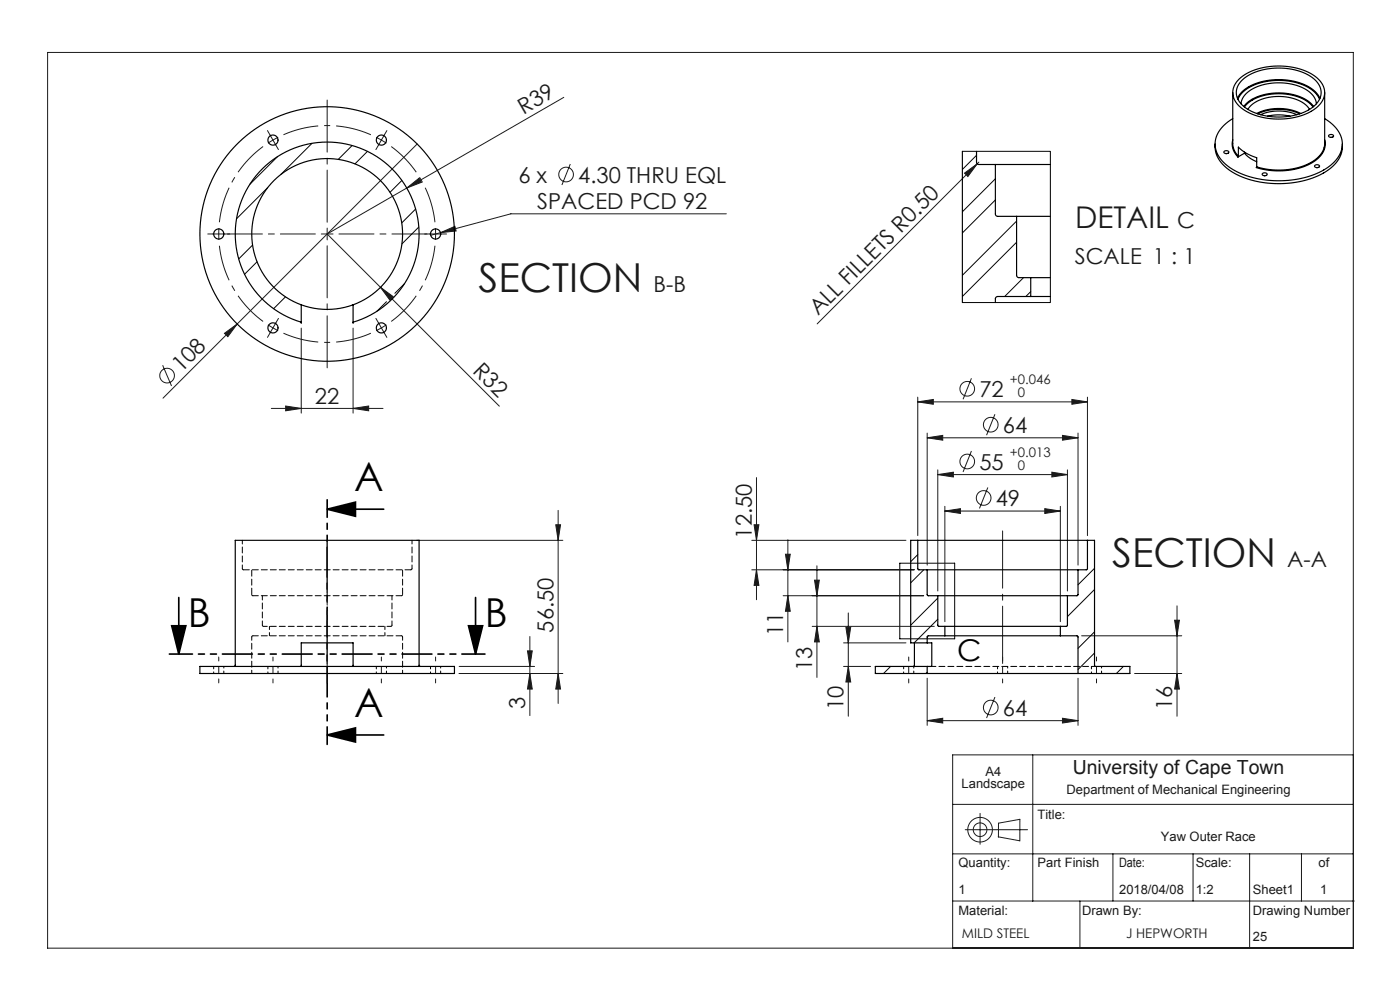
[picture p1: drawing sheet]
<svg xmlns="http://www.w3.org/2000/svg" width="297mm" height="210mm" viewBox="0 0 297 210" stroke-linecap="round" stroke-linejoin="round" font-family="sans-serif">
<g fill="none" stroke="#191924" stroke-width=".21">
<path d="M10.1 11.1h277v190h-277zM79.8 29.1l2.2 1.3M81.5 28.6l-1.2 2.2M86.3 39.9l2.6-2.1 .5 .9zM86.3 39.9l-16.9 9.7 36.5 36.6M88.5 30.5l-53.9 54M119.6 20.7l-33.3 19.2M121 34.8l-1.8 4.4M204.6 36.7l2.7-2-2 2.7zM207.7 34.4l-34.3 34.3M93.4 49.4l3.1-1.4 .3 1zM154.1 45.4h-45.7l-17 4.5"/>
<path d="M34.5 77.5l1.9 4.4M47.6 70.7l2.7-2-2 2.7zM63.9 69.6v18M74.9 69.6v18M80.7 60.9l2.7 2-.7 .7zM57.6 86.6h23.7M60.6 86.1l3.3 .5-3.3 .5zM74.9 86.6l3.3-.5v1zM194.7 85.2l3.3-.5v1.1zM194.7 84.2v29.4M194.7 85.2h36M196.7 92.9l3.3-.5v1z"/>
<path d="M196.7 91.9v28M196.7 92.9h32M198.9 99.7v25.7M206.1 80.2l-1.8 4.5M206.1 95.7l-1.8 4.4M211.1 87.9l-1.8 4.4M225.4 92.4l3.3 .5-3.3 .5zM226.4 99.7v25.7M227.4 84.7l3.3 .5-3.3 .6zM228.7 91.9v28M230.7 84.2v29.4M88.4 114.6h31"/>
<path d="M117.9 111.3h1l-.5 3.3zM118.4 108.3v40.9M159.5 114.6h32.7M160 111.3h1l-.5 3.3zM160.5 101.3v25.9M166.6 117.6h1l-.5 3.3zM167.1 114.5v21.7M198.9 100.7l3.3-.5v1zM198.9 100.7h27.5M200.4 108.4l3.3-.5v1zM200.4 107.4v24.5M200.4 108.4h24.5"/>
<path d="M209.6 103.4l-1.8 4.5M221.6 107.9l3.3 .5-3.3 .5zM223.1 100.2l3.3 .5-3.3 .5zM224.9 107.4v24.5M111.9 138.1h1l-.5 3.3zM112.4 135v16.8M159.5 120.9h34.4M160.5 120.9l.5 3.3h-1zM166.1 126.4h29.8M167.1 126.4l.5 3.3h-1zM172.3 132.9h25.9M172.8 123.1h1l-.5 3.3z"/>
<path d="M173.3 132.9l.5 3.3h-1zM173.3 120v23.7M179 136.4h13.2M179.5 133.1h1l-.5 3.3zM180 130v21.9M229.4 134.9h21.3M249.2 131.6h1l-.5 3.3zM249.7 128.5v23.4M97.4 142.9h22M97.4 141.4h16M112.4 142.9l.5 3.3h-1zM118.4 142.9l.5 3.3h-1z"/>
<path d="M179 141.4h5.7M180 141.4l.5 3.3h-1zM196.7 152.9l3.3-.5v1zM196.7 143.9v10M196.7 152.9h32M211.1 147.9l-1.8 4.4M225.4 152.4l3.3 .5-3.3 .5zM228.7 143.9v10M240.7 142.9h10M249.7 142.9l.5 3.3h-1zM202.1 170.6h85M204.8 176h13.2"/>
<path d="M207.9 172.5v6.6M211.8 177.5l4.5 .8M211.8 177.5v-2.9l4.6-.8v4.6M219.1 160.1v31M287.1 160.1h-85v41M202.1 191.1h85.2M202.1 181.1h85M229.1 191.1v10M236.1 181.1v10M253.1 181.1v10M265.1 181.1v20M276.1 181.1v10"/>
<circle cx="120.1" cy="37" r="1.56"/>
<circle cx="35.4" cy="79.7" r="1.56"/>
<circle cx="205.2" cy="82.5" r="1.56"/>
<circle cx="205.2" cy="97.9" r="1.56"/>
<circle cx="210.2" cy="90.1" r="1.56"/>
<circle cx="208.7" cy="105.6" r="1.56"/>
<circle cx="210.2" cy="150.1" r="1.56"/>
<circle cx="207.9" cy="176" r="1.45"/>
<circle cx="207.9" cy="176" r="2.61"/>
</g>
<path d="M69.4 108h12M69.4 108l6-1.5v3zM36.4 132.7h3l-1.5 6zM37.9 126.7v12M99.4 132.7h3l-1.5 6zM100.9 126.7v12M69.4 155.9h12M69.4 155.9l6-1.5v3z" fill="none" stroke="#000" stroke-width=".35"/>
<path d="M57.9 29.7l-1.1 .7M57.9 29.7l1.1-.6M46.4 49.6v1.3M46.4 49.6v-1.2M92.4 49.6v-1.2M92.4 49.6v1.3M57.9 69.6l1.1 .5M57.9 69.6l-1.1-.7M80.9 69.6l1.1-.7M80.9 69.6l-1.1 .5" fill="none" stroke="#191924" stroke-width=".21" stroke-dasharray="15.2 1.3 1.3 1.3" stroke-linecap="butt"/>
<path d="M55.8 31.1a23 23 0 0 0-9.3 16M78.7 28.6a23 23 0 0 0-18.6 0M46.5 52.1a23 23 0 0 0 9.3 16.1M92.3 47.1a23 23 0 0 0-9.3-16M60.1 70.7a23 23 0 0 0 18.6 0M83 68.2a23 23 0 0 0 9.3-16.1" fill="none" stroke="#191924" stroke-width=".21" stroke-dasharray="15.2 1.3 1.3 1.3" stroke-dashoffset="7.6" stroke-linecap="butt"/>
<path d="M190.9 119.5h11.6v16h-11.6z" fill="none" stroke="#000" stroke-width=".21"/>
<path d="M69.4 106v51.9" fill="none" stroke="#000" stroke-width=".35" stroke-dasharray="6.3 1.3 1.3 1.3 1.3 1.3" stroke-dashoffset="2.6"/>
<path d="M102.9 138.7h-67" fill="none" stroke="#000" stroke-width=".35" stroke-dasharray="6.3 1.3 1.3 1.3 1.3 1.3" stroke-dashoffset="1.4"/>
<g fill="none" stroke="#191924" stroke-width=".21" stroke-dasharray="15.2 1.3 1.3 1.3">
<path d="M57.3 28.6l-.6-.9M57.9 29.7l-.6-1.1M57.9 29.7l.6 1.1M58.5 30.8l.6 .9M80.3 30.8l-.6 .9M81.5 28.6l.6-.9M45.2 49.6h-1.1M46.4 49.6h-1.2M46.4 49.6h1.3M47.7 49.6h1M69.4 49.6v-1.2M69.4 49.6h-1.2"/>
<path d="M69.4 49.6v1.3M69.4 49.6h1.3M91.2 49.6h-1.1M92.4 49.6h1.3M92.4 49.6h-1.2M93.7 49.6h1M57.3 70.6l-.6 1M57.9 69.6l-.6 1M57.9 69.6l.6-1.1M58.5 68.5l.6-1M80.3 68.5l-.6-1M80.9 69.6l.6 1"/>
<path d="M80.9 69.6l-.6-1.1M81.5 70.6l.6 1"/>
</g>
<path d="M69.4 47.1v-25.9M69.4 52.1v25.9" fill="none" stroke="#191924" stroke-width=".21" stroke-dasharray="15.2 1.3 1.3 1.3" stroke-dashoffset="4.2"/>
<path d="M66.9 49.6h-18.7M71.9 49.6h18.7" fill="none" stroke="#191924" stroke-width=".21" stroke-dasharray="15.2 1.3 1.3 1.3" stroke-dashoffset="7.8"/>
<path d="M212.7 112.6v28.1" fill="none" stroke="#191924" stroke-width=".21" stroke-dasharray="15.2 1.3 1.3 1.3" stroke-dashoffset="3.1"/>
<path d="M57.9 139.4v5.5M192.8 139.4v5.5M46.4 144.9v-5.5M80.9 144.9v-5.5M92.4 144.9v-5.5M212.7 144.9v-5.5M232.6 144.9v-5.5" fill="none" stroke="#191924" stroke-width=".21" stroke-dasharray="15.2 1.3 1.3 1.3" stroke-dashoffset="14.4"/>
<path d="M69.4 140.9v-26.3" fill="none" stroke="#191924" stroke-width=".21" stroke-dasharray="15.2 1.3 1.3 1.3" stroke-dashoffset="4"/>
<path d="M69.4 114.6v30.3" fill="none" stroke="#191924" stroke-width=".21" stroke-dasharray="15.2 1.3 1.3 1.3" stroke-dashoffset="2"/>
<g fill="#000">
<path d="M69.4 108l6-1.5v3zM69.4 155.9l6-1.5v3z"/>
<path d="M99.4 132.7h3l-1.5 6zM36.4 132.7h3l-1.5 6z"/>
</g>
<g fill="#191924">
<path d="M86.3 39.9l2.6-2.1 .5 .9z"/>
<path d="M47.6 70.7l2.7-2-2 2.7z"/>
<path d="M204.6 36.7l2.7-2-2 2.7z"/>
<path d="M80.7 60.9l2.7 2-.7 .7z"/>
<path d="M225.4 92.4l3.3 .5-3.3 .5zM196.7 92.9l3.3-.5v1z"/>
<path d="M194.7 85.2l3.3-.5v1.1zM227.4 84.7l3.3 .5-3.3 .6zM198.9 100.7l3.3-.5v1zM223.1 100.2l3.3 .5-3.3 .5zM200.4 108.4l3.3-.5v1zM221.6 107.9l3.3 .5-3.3 .5zM196.7 152.9l3.3-.5v1zM225.4 152.4l3.3 .5-3.3 .5zM93.4 49.4l3.4-.4-.3-1z"/>
<path d="M60.6 86.1l3.3 .5-3.3 .5zM74.9 86.6l3.3-.5v1z"/>
<path d="M112.4 142.9l.5 3.3h-1zM111.9 138.1h1l-.5 3.3zM118.4 142.9l.5 3.3h-1zM117.9 111.3h1l-.5 3.3zM180 141.4l.5 3.3h-1zM179.5 133.1h1l-.5 3.3zM160.5 120.9l.5 3.3h-1zM160 111.3h1l-.5 3.3zM167.1 126.4l.5 3.3h-1zM166.6 117.6h1l-.5 3.3zM173.3 132.9l.5 3.3h-1zM172.8 123.1h1l-.5 3.3z"/>
<path d="M249.2 131.6h1l-.5 3.3zM249.7 142.9l.5 3.3h-1z"/>
</g>
<g fill="none" stroke="#000" stroke-width=".25">
<path d="M261.5 19.6v10.9a3.9 3.9 0 0 0 1.2 2.6M262.9 16.7a14 14 0 0 1 11.9-2.3 7.9 7.9 0 0 1 6.1 4.2 4.4 4.4 0 0 1-2.7 5 14.9 14.9 0 0 1-14.8-.6 3.8 3.8 0 0 1-.5-6.3zM263.5 17a13 13 0 0 1 11.8-2 6.3 6.3 0 0 1 4.9 4.1 4.3 4.3 0 0 1-2.9 4.4 13.7 13.7 0 0 1-13.3-.8 3.5 3.5 0 0 1-.5-5.7zM281 19.6v10.9a5.2 5.2 0 0 1-3.6 4.3 15.8 15.8 0 0 1-10.8 .6M204.2 32.1v32.1M207.2 32.1v2.3l.2 .4 3.8 .1M211.2 34.9h11.6M211.2 34.9v10.7l.5 .3h4M257.8 30.6a6.5 6.5 0 0 0 3.7 5.9 20.8 20.8 0 0 0 20.1-.3 6.2 6.2 0 0 0 3.2-5.6M259.7 32.1l.5-.1a.35 .35 0 0 1 .5 .2 .35 .35 0 0 1-.5 .4 .39 .39 0 0 1-.5-.5zM260.1 32.6h.1M261.5 25.2a6.4 6.4 0 0 0-3.7 6 7.8 7.8 0 0 0 5.1 5.5 20.9 20.9 0 0 0 18.7-1.2 5.8 5.8 0 0 0 3-6.3 7.6 7.6 0 0 0-3.6-4"/>
<path d="M261.5 29.6a3.7 3.7 0 0 0 1.1 3.7M262.5 20.9a8.2 8.2 0 0 1 6.7-3.9 12.4 12.4 0 0 1 9.9 2.5l.9 1.4M262.6 21.1a7.7 7.7 0 0 1 6.2-3.8 12.2 12.2 0 0 1 10.2 2.4l.9 1.4M262.7 33.1v-1.9a9.1 9.1 0 0 0 3.9 2.3v1.9M262.7 33.1l-.1 .2M263.3 22a4.9 4.9 0 0 1 3.8-3.8 12 12 0 0 1 10.9 1.5 3.4 3.4 0 0 1 1.3 2.3M263.9 22.6a9.8 9.8 0 0 1 8.7-2.8 8.4 8.4 0 0 1 6.1 2.8M264 22.7a9.7 9.7 0 0 1 8.6-2.7 8.5 8.5 0 0 1 5.9 2.7M264 32.5a6.5 6.5 0 0 0 2.6 1.8M264 32.5l-1.4 .8M264 32.3v.2M264.7 23.2a7.9 7.9 0 0 1 7.3-2.7 7.1 7.1 0 0 1 5.8 2.7"/>
<path d="M266.6 24.1a10.9 10.9 0 0 1 9.3 0M266.8 24.2a10.7 10.7 0 0 1 8.9 0M267.4 24.3a9.8 9.8 0 0 1 7.7 0M267.8 36.8l.5-.1a.35 .35 0 0 1 .5 .2 .35 .35 0 0 1-.5 .4 .39 .39 0 0 1-.5-.5zM268.2 37.3h.2M268.9 24.6l2.3-.2 2.5 .2M278.9 35.1l.5-.2a.35 .35 0 0 1 .5 .3 .35 .35 0 0 1-.5 .4 .39 .39 0 0 1-.5-.5zM279.3 35.6h.2M281 29.6a4.5 4.5 0 0 1-2.8 5 15.7 15.7 0 0 1-11.7 .9l.1-.1M281.9 28.7l.5-.2a.35 .35 0 0 1 .5 .3 .35 .35 0 0 1-.5 .3 .39 .39 0 0 1-.5-.4zM282.3 29.1h.2M215.7 45.9h7.1"/>
<path d="M215.7 45.9v12.6l.4 .4h2.6M218.7 58.9h4.1M218.7 58.9v4M63.9 64.7a16 16 0 0 1-7.3-24.6 16 16 0 0 1 25.6 0 16 16 0 0 1-7.3 24.6M63.9 68.3a19.5 19.5 0 0 1-10.4-30 19.5 19.5 0 0 1 31.8 0 19.5 19.5 0 0 1-10.4 30M63.9 68.3v.3M63.9 64.7a16 16 0 0 0 11 0M63.9 64.7v3.6M74.9 68.3v.3M74.9 64.7v3.6M218.7 62.9h4.1M218.7 62.9h-7.1l-.4 .3v1"/>
<path d="M194.7 114.6h36M194.7 114.6v6.1l.2 .2h1.8M194.7 114.6h-1.5v21.8h3.5M230.7 114.6h1.5v26.6l.2 .2h7.3v1.5h-11M230.7 114.6v6.1l-.3 .2h-1.7M194 136.4v4.7l-.3 .3M196.7 136.4h1v5h-1M196.7 120.9h32M196.7 120.9v5.3l.2 .2h2M198.9 126.4h27.5M198.9 126.4l.1 6.3 .1 .2h1.3M200.4 132.9h24.5"/>
<path d="M200.4 134.9h24.5M200.4 134.9h-3.6l-.1 .2v1.3M200.4 132.9v2M224.9 134.9h3.5l.3 .1v7.9M224.9 132.9v2M226.4 126.4v6.3l-.2 .2h-1.3M228.7 120.9v5.3l-.3 .2h-2M42.4 141.4h54v1.5h-54zM49.7 141.4l.2-.3v-26.5h39v26.5l.3 .3M63.9 141.4v-5h11v5M196.7 142.9h32M196.7 141.4h-11v1.5h11"/>
<path d="M196.7 141.4v1.5"/>
<circle cx="57.9" cy="29.7" r="1.07"/>
<circle cx="80.9" cy="29.7" r="1.07"/>
<circle cx="46.4" cy="49.6" r="1.08"/>
<circle cx="69.4" cy="49.6" r="27"/>
<circle cx="92.4" cy="49.6" r="1.08"/>
<circle cx="57.9" cy="69.6" r="1.07"/>
<circle cx="80.9" cy="69.6" r="1.07"/>
</g>
<path d="M51.4 120.6l.3 .3M51.7 120.9h35.5M53.4 126.1l.3 .3M53.7 134.9l-.3 .2M55.7 132.6l.2 .3M82.9 132.9l.3-.3M85.2 126.4l.2-.3M85.4 135.1l-.2-.2M87.2 120.9l.2-.3" fill="none" stroke="#000" stroke-width=".21" stroke-dasharray="1.3 .6"/>
<path d="M53.7 126.4h31.5M85.2 134.9h-31.5" fill="none" stroke="#000" stroke-width=".21" stroke-dasharray="1.3 .6" stroke-dashoffset=".1"/>
<path d="M51.4 114.6v6M55.9 132.9h27M87.4 120.6v-6" fill="none" stroke="#000" stroke-width=".21" stroke-dasharray="1.3 .6" stroke-dashoffset=".5"/>
<g fill="none" stroke="#000" stroke-width=".21" stroke-dasharray="1.3 .6" stroke-dashoffset=".8">
<path d="M45.3 141.4v1.5M47.5 142.9v-1.5M56.8 141.4v1.5M59 142.9v-1.5M79.8 141.4v1.5M82 142.9v-1.5M91.3 141.4v1.5M93.5 142.9v-1.5M191.7 141.4v1.5M193.9 142.9v-1.5M211.6 141.4v1.5M213.8 142.9v-1.5"/>
<path d="M231.5 141.4v1.5M233.7 142.9v-1.5"/>
</g>
<path d="M53.4 120.9v5.2M85.4 126.1v-5.2" fill="none" stroke="#000" stroke-width=".21" stroke-dasharray="1.3 .6" stroke-dashoffset="-.1"/>
<path d="M53.4 135.1v7.8M57.2 132.9v2M81.7 134.9v-2M85.4 142.9v-7.8" fill="none" stroke="#000" stroke-width=".21" stroke-dasharray="1.3 .6" stroke-dashoffset=".6"/>
<path d="M55.7 126.4v6.2M83.2 132.6v-6.2M197.7 141.4h34.7" fill="none" stroke="#000" stroke-width=".21" stroke-dasharray="1.3 .6" stroke-dashoffset=".4"/>
<g fill="none" stroke="#000" stroke-width=".21">
<path d="M56.8 39.8l-6.6 6.6M58.9 33.2l-5.9 5.9M66.2 30.4l-6.6 6.6M74.7 30.9l-2.9 2.9M78 32.1l-2.7 2.7M85.3 38.3l-2.6 2.5M204.2 32.1h18.6v32.1h-18.6M207.2 32.9l-3 3M211.2 37.9l-7 7M53.6 52l-3 2.9M54.5 55.5l-2.6 2.7M88.2 44.3l-3 3"/>
<path d="M88.9 48.2l-3.6 3.5M211.2 42.4l-7 7M215.7 46.9l-11.5 11.5M215.7 51.4l-11.5 11.5M217.1 58.9l-4 4M60.6 63l-2.6 2.5M82 64l-2.1 2.1M85.8 60.2l-2 2M218.7 61.9l-1.1 1M194.7 117.6l-1.5 1.5M196 120.9l-2.8 2.7M198.9 126.9l-5.7 5.7"/>
<path d="M198.9 131.4l-5 5M232.2 120.6l-3.5 3.5M232.2 134l-3.5 3.5M232.2 125l-5.8 5.8M232.2 138.5l-3.5 3.5M188.9 141.4l-1.5 1.5M196.7 142.6l-.3 .3M238.3 141.4l-1.5 1.5"/>
</g>
<g font-size="8.5" fill="#191924">
<text x="101.5" y="62">SECTION</text>
<text x="236" y="120.2">SECTION</text>
</g>
<g font-size="8.5">
<text x="75.2" y="104.1">A</text>
<text x="39.9" y="133">B</text>
<text x="102.8" y="133">B</text>
<text x="75.2" y="152">A</text>
</g>
<text font-size="6.3" fill="#191924" x="228.1" y="48.3">DETAIL</text>
<text font-size="6.3" x="203" y="140.1">C</text>
<g font-size="4.7" fill="#191924">
<text x="111" y="24.4" transform="rotate(-30 111 24.4)">R39</text>
<text x="110" y="38.7">6 x</text>
<text x="122.7" y="38.7">4.30 THRU EQL</text>
<text x="114" y="44.3">SPACED PCD 92</text>
<text x="249.8" y="48.3">C</text>
<text x="228" y="56.1">SCALE 1 : 1</text>
<text x="138.6" y="62">B-B</text>
<text x="173.6" y="67.1" transform="rotate(-45 173.6 67.1)">ALL FILLETS R0.50</text>
<text x="38.5" y="79.1" transform="rotate(-45 38.5 79.1)">108</text>
<text x="100.1" y="78.9" transform="rotate(45 100.1 78.9)">R32</text>
<text x="66.8" y="85.6">22</text>
<text x="207.8" y="84.2">72</text>
<text x="212.7" y="91.8">64</text>
<text x="207.8" y="99.6">55</text>
<text x="211.2" y="107.3">49</text>
<text x="159.5" y="114.2" transform="rotate(-90 159.5 114.2)">12.50</text>
<text x="273.1" y="120.2">A-A</text>
<text x="117.4" y="134.2" transform="rotate(-90 117.4 134.2)">56.50</text>
<text x="166.1" y="134.9" transform="rotate(-90 166.1 134.9)">11</text>
<text x="172.3" y="142.4" transform="rotate(-90 172.3 142.4)">13</text>
<text x="111.4" y="150.5" transform="rotate(-90 111.4 150.5)">3</text>
<text x="178.9" y="150.6" transform="rotate(-90 178.9 150.6)">10</text>
<text x="212.7" y="151.8">64</text>
<text x="248.7" y="150.6" transform="rotate(-90 248.7 150.6)">16</text>
</g>
<text font-size="4.1" fill="#191924" x="227.6" y="164.3">University of Cape Town</text>
<g font-size="2.8" fill="#191924">
<text x="214.2" y="81.5">+0.046</text>
<text x="215.9" y="84.2">0</text>
<text x="214.2" y="96.9">+0.013</text>
<text x="215.9" y="99.7">0</text>
<text x="204.1" y="198.9">MILD STEEL</text>
<text x="238.9" y="198.9">J HEPWORTH</text>
</g>
<g font-size="2.7" fill="#191924">
<text x="204" y="167.2">Landscape</text>
<text x="209.1" y="164.6">A4</text>
<text x="220.1" y="173.7">Title:</text>
<text x="226.3" y="168.5">Department of Mechanical Engineering</text>
<text x="246.3" y="178.4">Yaw Outer Race</text>
<text x="203.3" y="184">Quantity:</text>
<text x="220.1" y="184">Part Finish</text>
<text x="237.4" y="184">Date:</text>
<text x="253.7" y="184">Scale:</text>
<text x="279.7" y="184">of</text>
<text x="203.3" y="189.6">1</text>
<text x="237.4" y="189.6">2018/04/08</text>
<text x="253.7" y="189.6">1:2</text>
<text x="265.8" y="189.6">Sheet1</text>
<text x="280.1" y="189.6">1</text>
<text x="203.3" y="194.1">Material:</text>
<text x="229.6" y="194.1">Drawn By:</text>
<text x="265.8" y="194.1">Drawing Number</text>
<text x="265.8" y="199.6">25</text>
</g>
</svg>
